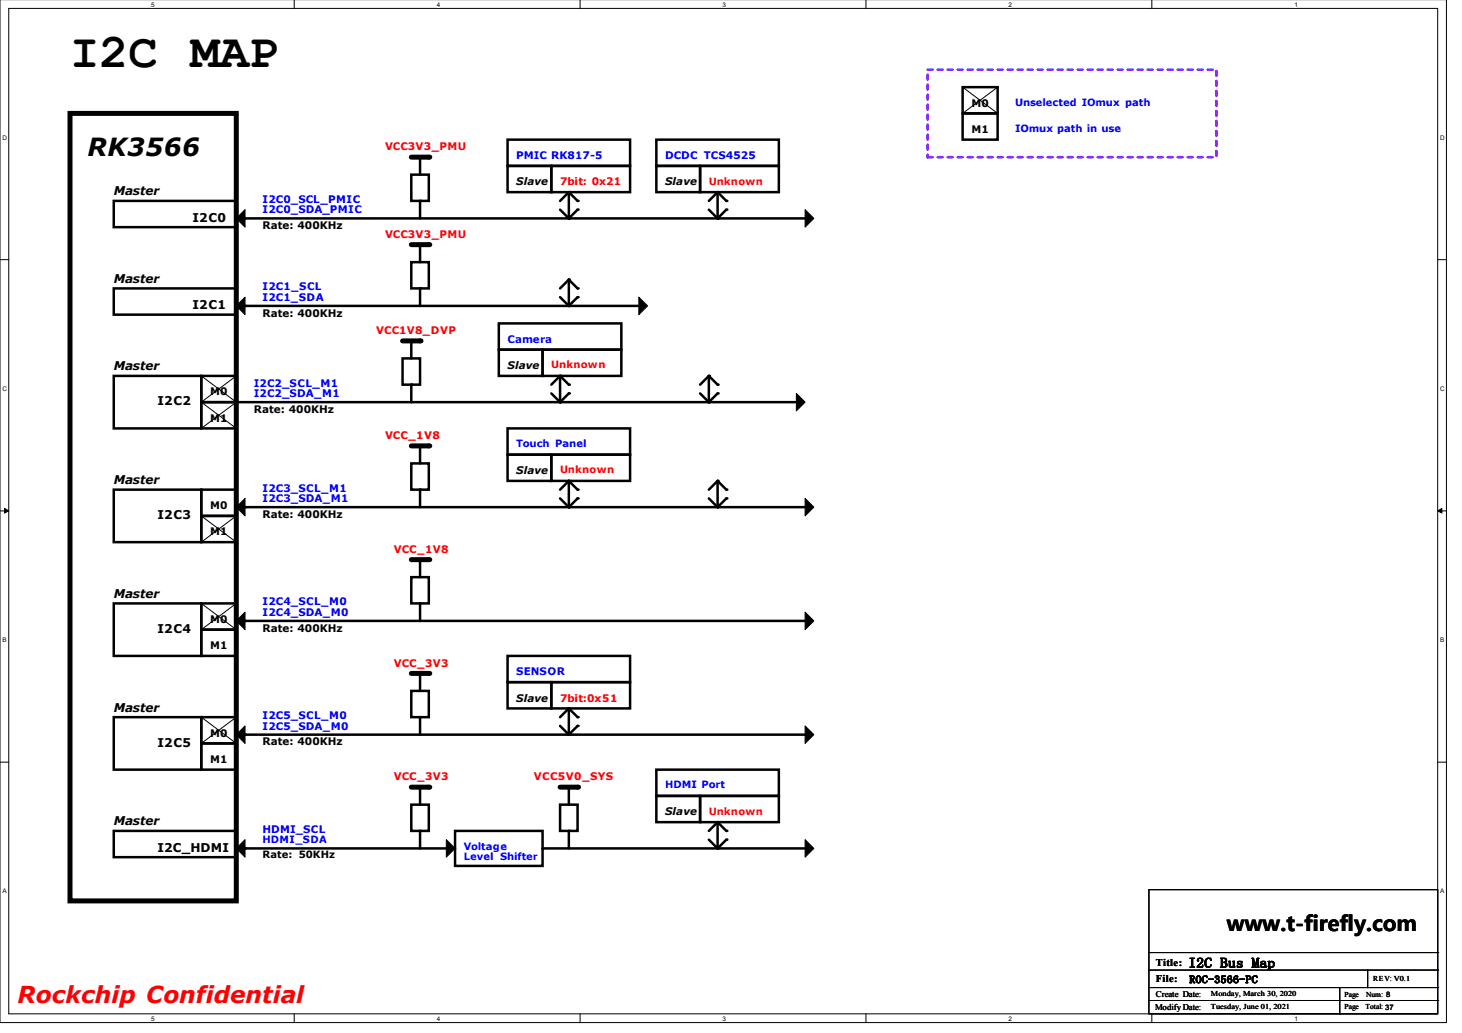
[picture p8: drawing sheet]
<svg xmlns="http://www.w3.org/2000/svg" width="297mm" height="210mm" viewBox="0 0 297 210" stroke-linecap="round" stroke-linejoin="round" font-family="sans-serif">
<path d="M0 -.1v207.9h293.9v-207.9M1.8 1.7h290.3v204.3h-290.3z" fill="none" stroke="#000" stroke-width=".2"/>
<g fill="#fff">
<path d="M30.7 .2h.6v1.3h-.6z"/>
<path d="M30.7 206.3h.6v1.3h-.6z"/>
</g>
<path d="M59.8 -.1v1.8M59.8 206v1.8" fill="none" stroke="#000" stroke-width=".2"/>
<g fill="#fff">
<path d="M88.7 .2h.6v1.3h-.6z"/>
<path d="M88.7 206.3h.6v1.3h-.6z"/>
</g>
<path d="M117.9 -.1v1.8M117.9 206v1.8" fill="none" stroke="#000" stroke-width=".2"/>
<g fill="#fff">
<path d="M146.8 .2h.6v1.3h-.6z"/>
<path d="M146.8 206.3h.6v1.3h-.6z"/>
</g>
<path d="M175.9 -.1v1.8M175.9 206v1.8" fill="none" stroke="#000" stroke-width=".2"/>
<g fill="#fff">
<path d="M204.9 .2h.6v1.3h-.6z"/>
<path d="M204.9 206.3h.6v1.3h-.6z"/>
</g>
<path d="M234 -.1v1.8M234 206v1.8" fill="none" stroke="#000" stroke-width=".2"/>
<g fill="#fff">
<path d="M263 .2h.6v1.3h-.6z"/>
<path d="M263 206.3h.6v1.3h-.6z"/>
<path d="M.5 27.2h.9v1.3h-.9z"/>
<path d="M292.6 27.2h.9v1.3h-.9z"/>
<path d="M.5 78.2h.9v1.4h-.9z"/>
<path d="M292.6 78.2h.9v1.4h-.9z"/>
</g>
<path d="M0 52.8h1.8M292.1 52.8h1.8" fill="none" stroke="#000" stroke-width=".2"/>
<g fill="#fff">
<path d="M.5 129.3h.8v1.4h-.8z"/>
<path d="M292.6 129.3h.8v1.4h-.8z"/>
</g>
<path d="M0 103.8h1.8M292.1 103.8h1.8" fill="none" stroke="#000" stroke-width=".2"/>
<path d="M.9 103.3l.9 .5-.9 .4zM292.1 103.8l.8-.5v.9z" fill="#000" stroke="#000" stroke-width=".2"/>
<g fill="#fff">
<path d="M.5 180.4h.7v1.3h-.7z"/>
<path d="M292.6 180.4h.7v1.3h-.7z"/>
</g>
<g fill="none" stroke="#000" stroke-width=".2">
<path d="M195.6 17.7h.1M195.6 17.7l7.1 5.3M202.7 17.7h.1M202.7 17.7l-7.1 5.3M40.9 76.4h.1M40.9 76.4l7.1 5.3M48 76.4h.1M48 76.4l-7.1 5.3M40.9 81.7h.1M40.9 81.7l7.1 5.4M48 81.7h.1M48 81.7l-7.1 5.4"/>
<path d="M40.9 104.8h.1M40.9 104.8l7.1 5.4M48 104.8h.1M48 104.8l-7.1 5.4M40.9 122.6h.1M40.9 122.6l7.1 5.3M48 122.6h.1M48 122.6l-7.1 5.3M0 154.9h1.8M40.9 145.7h.1M40.9 145.7l7.1 5.4M48 145.7h.1"/>
<path d="M48 145.7l-7.1 5.4M292.1 154.9h1.8M233.4 180.8h58.7v25.2h-58.7zM233.4 193.6h58.7M233.4 197.1h58.7M277.9 197.1v3.6M292.1 193.6h.1M292.1 197.1h.1M233.4 200.7h58.7M233.4 203.3h58.7M272.2 206h.1M272.2 200.7v5.3"/>
<path d="M277.9 200.7h.1M292.1 200.7h.1M292.1 203.3h.1"/>
</g>
<path d="M14.2 23h33.8v160.1h-33.8zM83.6 31.9h3.5M83.6 49.7h3.5M81.8 69.3h3.5M83.6 90.6h3.5M83.6 113.7h3.5M83.6 136.8h3.5M83.6 159.9h3.5M113.8 159.9h3.5" fill="none" stroke="#000" stroke-width="1"/>
<g fill="none" stroke="#000" stroke-width=".51">
<path d="M195.6 17.7h7.1v5.3h-7.1zM83.6 35.5h3.5v5.3h-3.5zM85.3 31.9v3.6M103.1 28.4h24.9v5.3h-24.9zM103.1 33.7h8.9v5.3h-8.9zM112 33.7h16v5.3h-16zM115.6 39v5.4M115.6 39l1.7 1.8M115.6 39l-1.8 1.8M133.4 28.4h24.8v5.3h-24.8zM133.4 33.7h8.8v5.3h-8.8zM142.2 33.7h16v5.3h-16z"/>
<path d="M145.8 39v5.4M145.8 39l1.8 1.8M145.8 39l-1.8 1.8M195.6 23h7.1v5.4h-7.1zM23.1 40.8h24.9v5.4h-24.9zM23.1 58.6h24.9v5.3h-24.9zM49.8 44.4h113.8M83.6 53.3h3.5v5.3h-3.5zM85.3 40.8v3.6M85.3 49.7v3.6M85.3 58.6v3.6M113.8 42.6l1.8 1.8"/>
<path d="M115.6 56.8v5.4M115.6 56.8l1.7 1.8M115.6 56.8l-1.8 1.8M117.3 42.6l-1.7 1.8M144 42.6l1.8 1.8M147.6 42.6l-1.8 1.8M23.1 76.4h17.8v10.7h-17.8zM40.9 76.4h7.1v5.3h-7.1zM49.8 62.2h80M81.8 72.8h3.5v5.4h-3.5zM83.6 69.3v3.5M83.6 78.2v3.5"/>
<path d="M101.3 65.7h24.9v5.3h-24.9zM101.3 71h8.9v5.4h-8.9zM110.2 71h16v5.4h-16zM112 79.9l1.8 1.8M113.8 60.4l1.8 1.8M113.8 76.4l-1.8 1.8M113.8 76.4l1.8 1.8M113.8 76.4v5.3M115.6 79.9l-1.8 1.8M117.3 60.4l-1.7 1.8M142.2 79.9l1.8 1.8M144 76.4l1.8 1.8"/>
<path d="M144 76.4l-1.8 1.8M144 76.4v5.3M145.8 79.9l-1.8 1.8M23.1 99.5h17.8v10.7h-17.8zM40.9 81.7h7.1v5.4h-7.1zM40.9 99.5h7.1v5.3h-7.1zM48 81.7h113.8M83.6 94.2h3.5v5.3h-3.5zM85.3 90.6v3.6M85.3 99.5v3.6M103.1 87.1h24.9v5.3h-24.9zM103.1 92.4h8.9v5.3h-8.9z"/>
<path d="M112 92.4h16v5.3h-16zM115.6 97.7v5.4M115.6 97.7l1.7 1.8M115.6 97.7l-1.8 1.8M145.8 97.7l1.8 1.8M145.8 97.7l-1.8 1.8M145.8 97.7v5.4M40.9 104.8h7.1v5.4h-7.1zM49.8 103.1h113.8M83.6 117.3h3.5v5.3h-3.5zM85.3 113.7v3.6M113.8 101.3l1.8 1.8"/>
<path d="M117.3 101.3l-1.7 1.8M144 101.3l1.8 1.8M147.6 101.3l-1.8 1.8M23.1 122.6h17.8v10.7h-17.8zM40.9 122.6h7.1v5.3h-7.1zM40.9 127.9h7.1v5.4h-7.1zM49.8 126.2h113.8M85.3 122.6v3.6M85.3 136.8v3.6M103.1 133.3h24.9v5.3h-24.9zM103.1 138.6h8.9v5.3h-8.9zM112 138.6h16v5.3h-16z"/>
<path d="M23.1 145.7h17.8v10.7h-17.8zM40.9 145.7h7.1v5.4h-7.1zM40.9 151.1h7.1v5.3h-7.1zM49.8 149.3h113.8M83.6 140.4h3.5v5.3h-3.5zM85.3 145.7v3.6M85.3 159.9v3.6M113.8 147.5l1.8 1.8M115.6 143.9v5.4M115.6 159.9v3.6M115.6 143.9l1.7 1.8M115.6 143.9l-1.8 1.8"/>
<path d="M117.3 147.5l-1.7 1.8M133.4 156.4h24.8v5.3h-24.8zM23.1 168.8h24.9v5.4h-24.9zM49.8 172.4h42.7M83.6 163.5h3.5v5.3h-3.5zM85.3 168.8v3.6M92.5 168.8h17.7v7.2h-17.7zM110.2 172.4h53.4M113.8 163.5h3.5v5.3h-3.5zM115.6 168.8v3.6M133.4 161.7h8.8v5.4h-8.8zM142.2 161.7h16v5.4h-16z"/>
<path d="M144 170.6l1.8 1.8M145.8 167.1v5.3M145.8 167.1l1.8 1.7M145.8 167.1l-1.8 1.7M147.6 170.6l-1.8 1.8"/>
</g>
<g fill="#000">
<circle cx="85.3" cy="31.9" r=".25"/>
<circle cx="87.1" cy="31.9" r=".51"/>
<circle cx="115.6" cy="39" r=".25"/>
<circle cx="145.8" cy="39" r=".25"/>
<circle cx="49.8" cy="44.4" r=".25"/>
<circle cx="85.3" cy="49.7" r=".25"/>
<circle cx="85.3" cy="58.6" r=".25"/>
<circle cx="85.3" cy="40.8" r=".25"/>
<circle cx="87.1" cy="49.7" r=".51"/>
<circle cx="115.6" cy="44.4" r=".25"/>
<circle cx="115.6" cy="56.8" r=".25"/>
<circle cx="117.3" cy="40.8" r=".25"/>
<circle cx="117.3" cy="58.6" r=".25"/>
<circle cx="117.3" cy="42.6" r=".25"/>
<circle cx="145.8" cy="44.4" r=".25"/>
<circle cx="147.6" cy="42.6" r=".25"/>
<circle cx="147.6" cy="40.8" r=".25"/>
<circle cx="49.8" cy="62.2" r=".25"/>
<circle cx="83.6" cy="69.3" r=".25"/>
<circle cx="83.6" cy="78.2" r=".25"/>
<circle cx="85.3" cy="69.3" r=".51"/>
<circle cx="113.8" cy="76.4" r=".25"/>
<circle cx="115.6" cy="78.2" r=".25"/>
<circle cx="115.6" cy="79.9" r=".25"/>
<circle cx="115.6" cy="62.2" r=".25"/>
<circle cx="117.3" cy="60.4" r=".25"/>
<circle cx="144" cy="76.4" r=".25"/>
<circle cx="145.8" cy="78.2" r=".25"/>
<circle cx="145.8" cy="79.9" r=".25"/>
<circle cx="48" cy="81.7" r=".25"/>
<circle cx="85.3" cy="90.6" r=".25"/>
<circle cx="85.3" cy="99.5" r=".25"/>
<circle cx="87.1" cy="90.6" r=".51"/>
<circle cx="113.8" cy="81.7" r=".25"/>
<circle cx="115.6" cy="97.7" r=".25"/>
<circle cx="117.3" cy="99.5" r=".25"/>
<circle cx="144" cy="81.7" r=".25"/>
<circle cx="145.8" cy="97.7" r=".25"/>
<circle cx="147.6" cy="99.5" r=".25"/>
<circle cx="49.8" cy="103.1" r=".25"/>
<circle cx="85.3" cy="113.7" r=".25"/>
<circle cx="87.1" cy="113.7" r=".51"/>
<circle cx="115.6" cy="103.1" r=".25"/>
<circle cx="117.3" cy="101.3" r=".25"/>
<circle cx="145.8" cy="103.1" r=".25"/>
<circle cx="147.6" cy="101.3" r=".25"/>
<circle cx="49.8" cy="126.2" r=".25"/>
<circle cx="85.3" cy="122.6" r=".25"/>
<circle cx="85.3" cy="136.8" r=".25"/>
<circle cx="87.1" cy="136.8" r=".51"/>
<circle cx="49.8" cy="149.3" r=".25"/>
<circle cx="85.3" cy="159.9" r=".25"/>
<circle cx="85.3" cy="145.7" r=".25"/>
<circle cx="87.1" cy="159.9" r=".51"/>
<circle cx="115.6" cy="159.9" r=".25"/>
<circle cx="115.6" cy="149.3" r=".25"/>
<circle cx="115.6" cy="143.9" r=".25"/>
<circle cx="117.3" cy="145.7" r=".25"/>
<circle cx="117.3" cy="147.5" r=".25"/>
<circle cx="117.3" cy="159.9" r=".51"/>
<circle cx="49.8" cy="172.4" r=".25"/>
<circle cx="85.3" cy="168.8" r=".25"/>
<circle cx="110.2" cy="172.4" r=".25"/>
<circle cx="115.6" cy="168.8" r=".25"/>
<circle cx="145.8" cy="167.1" r=".25"/>
<circle cx="145.8" cy="172.4" r=".25"/>
<circle cx="147.6" cy="170.6" r=".25"/>
<circle cx="147.6" cy="168.8" r=".25"/>
</g>
<g fill="#000" stroke="#000" stroke-width=".2">
<path d="M48 44.4l1.8-1.8v3.6z" fill-rule="evenodd"/>
<path d="M163.6 42.6l1.8 1.8-1.8 1.8z" fill-rule="evenodd"/>
<path d="M48 62.2l1.8-1.8v3.5z" fill-rule="evenodd"/>
<path d="M129.8 60.4l1.8 1.8-1.8 1.7z" fill-rule="evenodd"/>
<path d="M161.8 79.9l1.8 1.8-1.8 1.8z" fill-rule="evenodd"/>
<path d="M48 103.1l1.8-1.8v3.5z" fill-rule="evenodd"/>
<path d="M163.6 101.3l1.8 1.8-1.8 1.7z" fill-rule="evenodd"/>
<path d="M48 126.2l1.8-1.8v3.5z" fill-rule="evenodd"/>
<path d="M163.6 124.4l1.8 1.8-1.8 1.7z" fill-rule="evenodd"/>
<path d="M49.8 147.5v3.6l-1.8-1.8z" fill-rule="evenodd"/>
<path d="M163.6 147.5l1.8 1.8-1.8 1.8z" fill-rule="evenodd"/>
<path d="M49.8 170.6v3.6l-1.8-1.8z" fill-rule="evenodd"/>
<path d="M90.7 170.6l1.8 1.8-1.8 1.8z" fill-rule="evenodd"/>
<path d="M163.6 170.6l1.8 1.8-1.8 1.8z" fill-rule="evenodd"/>
</g>
<path d="M188.5 14.2h58.6v17.7h-58.6z" fill="none" stroke="#7f00ff" stroke-width=".51" stroke-dasharray="1 1"/>
<text font-size="9.9" x="14.2" y="13.6">I2C MAP</text>
<text font-size="5.1" x="17.8" y="31.8">RK3566</text>
<text font-size="4.7" fill="#f00" x="3.6" y="203.8">Rockchip Confidential</text>
<text font-size="4.2" x="249.3" y="189.2">www.t-firefly.com</text>
<text font-size="2.8" x="241.5" y="196.6">I2C Bus Map</text>
<g font-size="2.5">
<text x="23.1" y="39.7">Master</text>
<text x="39.1" y="45.1">I2C0</text>
<text x="23.1" y="57.5">Master</text>
<text x="39.1" y="62.8">I2C1</text>
<text x="23.1" y="75.3">Master</text>
<text x="32" y="82.4">I2C2</text>
<text x="23.1" y="98.4">Master</text>
<text x="32" y="105.5">I2C3</text>
<text x="23.1" y="121.5">Master</text>
<text x="32" y="128.6">I2C4</text>
<text x="23.1" y="144.6">Master</text>
<text x="32" y="151.7">I2C5</text>
<text x="23.1" y="167.7">Master</text>
<text x="32" y="173.1">I2C_HDMI</text>
</g>
<g font-size="2.1">
<text x="197.4" y="21.7">M0</text>
<text x="197.4" y="27">M1</text>
<text x="104.9" y="37.7">Slave</text>
<text x="135.1" y="37.7">Slave</text>
<text x="53.3" y="46.6">Rate: 400KHz</text>
<text x="53.3" y="64.4">Rate: 400KHz</text>
<text x="103.1" y="75">Slave</text>
<text x="42.7" y="80.4">M0</text>
<text x="51.6" y="83.9">Rate: 400KHz</text>
<text x="42.7" y="85.7">M1</text>
<text x="104.9" y="96.4">Slave</text>
<text x="42.7" y="103.5">M0</text>
<text x="53.3" y="105.3">Rate: 400KHz</text>
<text x="42.7" y="108.8">M1</text>
<text x="42.7" y="126.6">M0</text>
<text x="42.7" y="131.9">M1</text>
<text x="53.3" y="128.4">Rate: 400KHz</text>
<text x="104.9" y="142.6">Slave</text>
<text x="42.7" y="149.7">M0</text>
<text x="42.7" y="155">M1</text>
<text x="53.3" y="151.5">Rate: 400KHz</text>
<text x="135.1" y="165.7">Slave</text>
<text x="234.9" y="196.3">Title:</text>
<text x="234.9" y="199.5">File:</text>
<text x="241.6" y="199.7">ROC-3566-PC</text>
</g>
<g font-size="2.1" fill="#f00">
<text x="78.2" y="30.6">VCC3V3_PMU</text>
<text x="113.8" y="37.7">7bit: 0x21</text>
<text x="78.2" y="48.4">VCC3V3_PMU</text>
<text x="76.5" y="67.9">VCC1V8_DVP</text>
<text x="78.2" y="89.3">VCC_1V8</text>
<text x="80" y="112.4">VCC_1V8</text>
<text x="80" y="135.5">VCC_3V3</text>
<text x="113.8" y="142.6">7bit:0x51</text>
<text x="80" y="158.6">VCC_3V3</text>
<text x="108.5" y="158.6">VCC5V0_SYS</text>
</g>
<g font-size="2.1" fill="#00f">
<text x="104.9" y="32.4">PMIC RK817-5</text>
<text x="135.1" y="32.4">DCDC TCS4525</text>
<text x="53.3" y="41.2">I2C0_SCL_PMIC</text>
<text x="53.3" y="43.4">I2C0_SDA_PMIC</text>
<text x="53.3" y="59">I2C1_SCL</text>
<text x="53.3" y="61.1">I2C1_SDA</text>
<text x="103.1" y="69.7">Camera</text>
<text x="51.6" y="78.6">I2C2_SCL_M1</text>
<text x="51.6" y="80.7">I2C2_SDA_M1</text>
<text x="53.3" y="99.9">I2C3_SCL_M1</text>
<text x="53.3" y="102">I2C3_SDA_M1</text>
<text x="53.3" y="123">I2C4_SCL_M0</text>
<text x="53.3" y="125.2">I2C4_SDA_M0</text>
<text x="104.9" y="137.3">SENSOR</text>
<text x="53.3" y="146.1">I2C5_SCL_M0</text>
<text x="53.3" y="148.3">I2C5_SDA_M0</text>
<text x="53.3" y="169.3">HDMI_SCL</text>
</g>
<g font-size="2" fill="#00f">
<text x="206.2" y="21.5">Unselected IOmux path</text>
<text x="206.2" y="26.9">IOmux path in use</text>
<text x="104.9" y="90.9">Touch Panel</text>
<text x="135.1" y="160.2">HDMI Port</text>
<text x="53.3" y="171.2">HDMI_SDA</text>
<text x="94.2" y="172.6">Voltage</text>
<text x="94.2" y="174.7">Level Shifter</text>
</g>
<g font-size="2" fill="#f00">
<text x="144" y="37.5">Unknown</text>
<text x="112" y="74.9">Unknown</text>
<text x="113.8" y="96.2">Unknown</text>
<text x="144" y="165.5">Unknown</text>
</g>
<text font-size="2" x="53.3" y="174.4">Rate: 50KHz</text>
<g font-size="1.8">
<text x="234.9" y="202.5">Create Date:</text>
<text x="234.7" y="205.2">Modify Date:</text>
</g>
<g font-size="1.5">
<text x="246" y="202.4">Monday, March 30, 2020</text>
<text x="273.1" y="202.5">Page</text>
<text x="277.5" y="202.5">Num: 8</text>
<text x="279" y="199.3">REV: V0.1</text>
<text x="246" y="205.1">Tuesday, June 01, 2021</text>
<text x="273.1" y="205.1">Page</text>
<text x="277.5" y="205.1">Total: 37</text>
</g>
<g font-size="1.3">
<text x="30.7" y="1.4">5</text>
<text x="88.7" y="1.4">4</text>
<text x="146.8" y="1.4">3</text>
<text x="204.9" y="1.4">2</text>
<text x="263" y="1.4">1</text>
<text x=".5" y="28.4">D</text>
<text x="292.6" y="28.4">D</text>
<text x=".5" y="79.4">C</text>
<text x="292.6" y="79.4">C</text>
<text x=".5" y="130.5">B</text>
<text x="292.6" y="130.5">B</text>
<text x=".5" y="181.5">A</text>
<text x="292.6" y="181.5">A</text>
<text x="30.7" y="207.4">5</text>
<text x="88.7" y="207.4">4</text>
<text x="146.8" y="207.4">3</text>
<text x="204.9" y="207.4">2</text>
<text x="263" y="207.4">1</text>
</g>
</svg>
